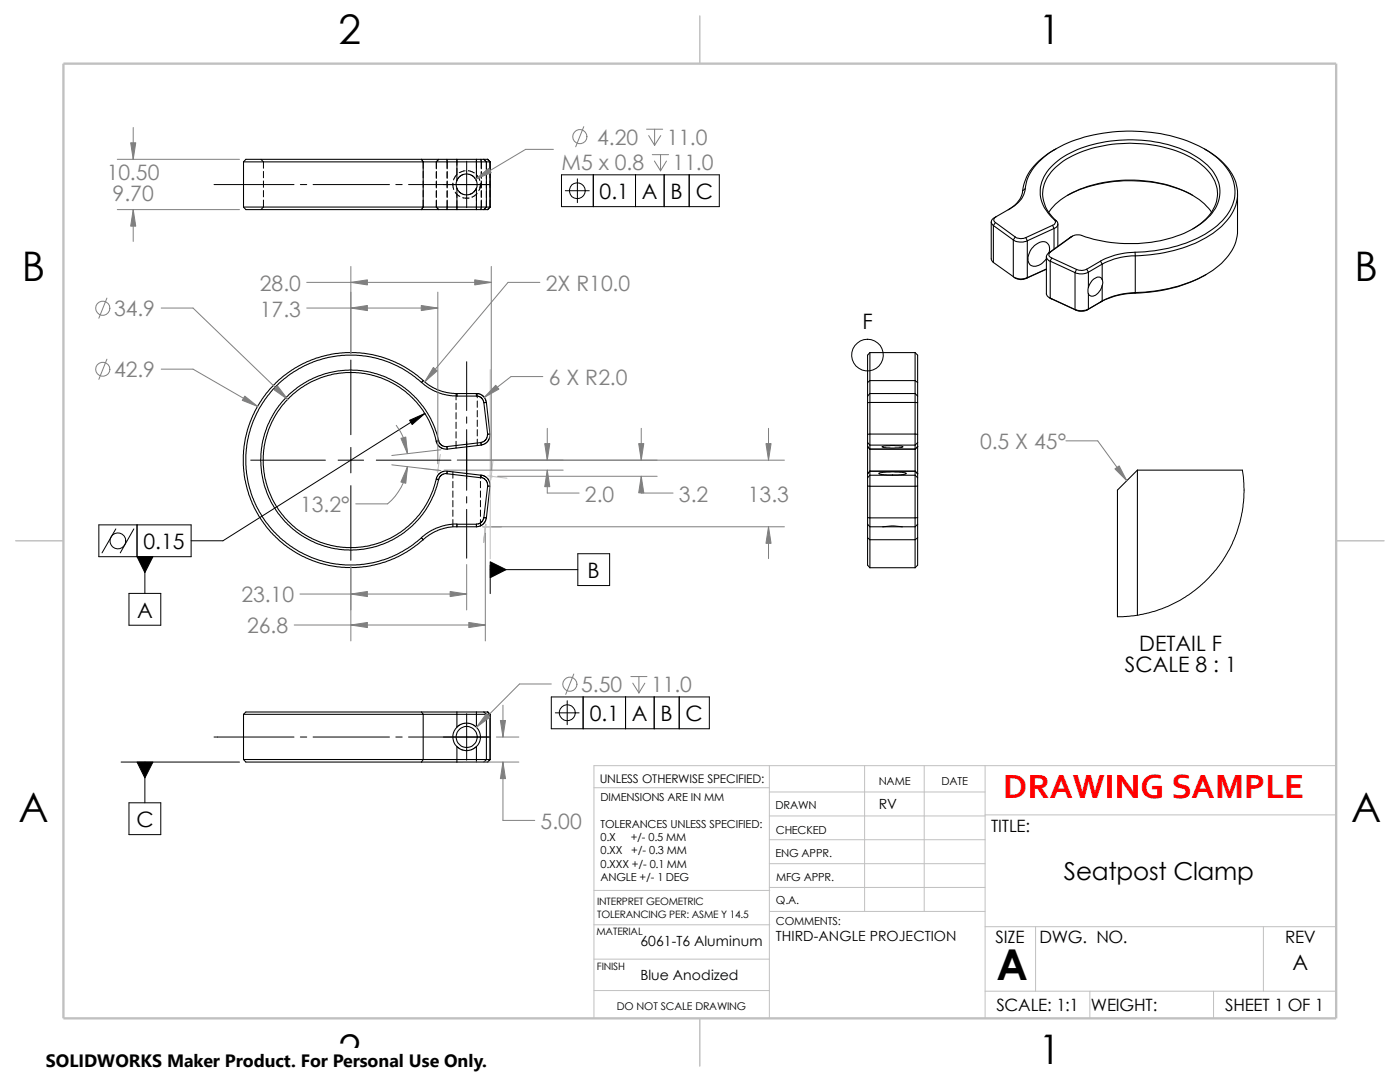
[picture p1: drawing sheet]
<svg xmlns="http://www.w3.org/2000/svg" width="279mm" height="216mm" viewBox="0 0 279 216" stroke-linecap="round" stroke-linejoin="round" font-family="sans-serif">
<g fill="none" stroke="#c0c0c0" stroke-width=".2">
<path d="M97.8 73.7v37.8M84.2 93.5l3.8 .4M87.2 93.8h.3M87.2 93.7l.3 .3M87.4 93.7v.3M87.5 93.7l-.3 .3M87.9 90.7l-.6 3.6M97.3 95l3.9 .4M97.9 95h.3M97.9 94.9l.3 .3M98 94.9v.3M98.2 94.9l-.3 .3"/>
<path d="M98.4 91.9l-.4 3.9M96.4 105.1h3.6M96.7 105l.3 .3M96.9 105v.3M96.9 104.6l-.4 3.6M97 105l-.3 .3M118.5 157.2h35M153.5 152.8v50.4M153.5 158h43.1M172.6 152.8v29.1M184.4 152.8v29.1M196.6 152.8v50.4"/>
<path d="M266.7 152.8h-148.2v50.4M118.5 177.7h35.1M153.5 162.8h43.1M153.5 167.6h43.1M153.5 177.1h43.1M153.5 172.3h43.1M196.6 162.6h70.1M118.5 184.5h35.1M118.5 191.4h35M118.5 197.7h35M153.6 181.9h43M196.6 184.9h70.1"/>
<path d="M196.6 197.8h70.1M206.7 184.9v12.9M217.5 197.8v5.4M242.2 197.8v5.4M252.1 184.9v12.9"/>
</g>
<path d="M139.7 3.2v9.5M3.1 107.9h9.6M266.7 107.9h9.5M139.7 203.2v9.5" fill="none" stroke="#c0c0c0" stroke-width=".21"/>
<path d="M12.7 12.7h254v190.5h-254z" fill="none" stroke="#c0c0c0" stroke-width=".47"/>
<g fill="none" stroke="#000" stroke-width=".21">
<path d="M48.6 32.3v9M48.6 32.3h35.9M84.1 31.8h-35l-.5 .5M84.1 31.8h7.1M84.1 31.8l.4 .5M84.5 32.3v9M84.5 32.3h12.6M91.1 36l.3-.5 .7-.5 1.2-.3 1.1 .4 .7 1M91.2 31.8v4.3l-.2 .6 .2 .8M91.2 37.5l.2 .5 .5 .5 1.1 .4 .9-.1 .4-.3 .8-1M91.2 37.5v4.3M91.2 31.8h3.9"/>
<path d="M95.1 36.1l.1 .4-.1 1M95.1 31.8v4.3M95.1 37.5v4.3M95.1 31.8h1.5M96.6 31.8h.8M96.6 31.8l.5 .5M97.1 32.3h.7M97.1 32.3v9M97.8 32.3l-.5-.5 .5 .5v9l-.5 .5 .5-.5M97.8 32.3v9M204.1 38.1a5.2 5.2 0 0 1-2.9 3.8M204.6 37.7a9.7 9.7 0 0 1 4.3-6.8 28.1 28.1 0 0 1 17-4.7 29.8 29.8 0 0 1 15.4 4.1 10.2 10.2 0 0 1 5.2 7.8 9.1 9.1 0 0 1-4.1 7.4 27.8 27.8 0 0 1-15.9 4.8"/>
<path d="M204.6 37.7a5.1 5.1 0 0 1-3.1 4l-2.7 1.6M204.6 37.7l-.5 .4M210.7 29.7a12.3 12.3 0 0 0-6.4 7.2l-.2 1.2M213 39a28.2 28.2 0 0 1 25 0M240.4 29.7a12.9 12.9 0 0 1 6.2 6.7 8.1 8.1 0 0 1-2.3 8.3 22.9 22.9 0 0 1-12.9 5.9l-4.8 .5M247 38.7v7.3a9.5 9.5 0 0 1-4.3 7.5 28.3 28.3 0 0 1-16.1 4.9M48.6 41.3l.5 .5h35M48.6 41.3h35.9M84.1 41.8h7.1M84.5 41.3h12.6M84.5 41.3l-.4 .5M91.2 41.8h3.9"/>
<path d="M95.1 41.8h1.5M96.6 41.8h.8M97.1 41.3h.7M97.1 41.3l-.5 .5M197.8 44.3v7.3l.4 .8M198.2 45l4 2.9M198.2 52.4l4 2.8M198.2 45v7.4M198.7 44.4l3.9 2.9M198.7 44.4l-.5 .6M198.8 43.3l-.4 .2a.85 .85 0 0 0-.5 .7 .85 .85 0 0 0 .3 .8M198.8 43.3a.62 .62 0 0 0-.5 .5 .62 .62 0 0 0 .4 .6"/>
<path d="M202.2 55.2a2.87 2.87 0 0 0 2.8 .2M202.2 47.9v7.3M202.2 47.9a3 3 0 0 0 2.8 .1M202.4 55.3a2.49 2.49 0 0 0 2.3 .3M202.6 47.3l-.4 .6M202.6 47.3a2.34 2.34 0 0 0 2.1 .1M204.7 47.4l.3 .6M205 48v7.4M205 55.4l-.3 .2M208.8 51.2v7.5l.2 .4 .6 .4M208.8 53.7l-3.8 1.7M208.8 53.7l-4.1 1.9"/>
<path d="M209.3 50.5a.87 .87 0 0 0-.5 .9 .87 .87 0 0 0 .8 .7M209.3 42.3a14.5 14.5 0 0 1 7.7-5.1 28.1 28.1 0 0 1 20.6 1.5 12.3 12.3 0 0 1 4.2 3.6M209.4 50.4a1.51 1.51 0 0 0-.4-1.9 1.51 1.51 0 0 0-2 .1 3.5 3.5 0 0 0-1.7 3.9 1.46 1.46 0 0 0 2.2 .3l1.3-1.2M209.4 59.4l.5 .2-.3-.1M209.6 52.1l4.9 2.3M209.6 59.5l5.2 2.4M209.6 52.1v7.4M209.6 50.3a.65 .65 0 0 0-.2 .7 .65 .65 0 0 0 .5 .5M209.6 50.3l-.3 .2M209.9 51.5l4.9 2.3M209.9 51.5l-.3 .6M210.1 45l-5.4 2.4"/>
<path d="M210.1 45l.3 .6M210.4 45.6v4.1M210.4 45.6l-5.4 2.4M210.4 43.8a.65 .65 0 0 1 .2 .7 .65 .65 0 0 1-.5 .5M210.4 43.8l.4 .3M210.4 43.8a6.9 6.9 0 0 1-2.5-7.5 11.4 11.4 0 0 1 6.4-6.1 28.6 28.6 0 0 1 23.3 .4 10 10 0 0 1 5.8 6.8 7.5 7.5 0 0 1-3.3 6.9 23.5 23.5 0 0 1-14.8 4.3 30.2 30.2 0 0 1-9.9-1.7l-1.3 .2-4.5 3.2M210.8 44.1a.87 .87 0 0 1 .3 .9 .87 .87 0 0 1-.7 .6M210.8 44.1a6.6 6.6 0 0 1-.6-10.3 19.4 19.4 0 0 1 10.9-4.9 26.2 26.2 0 0 1 17.7 3.2 8.1 8.1 0 0 1 4.2 7.1 8.8 8.8 0 0 1-5 6.5M211.1 44.7v4.4M213.5 47.4l-4.2 3.1M213.7 47.3l-.2 .1M214 47.1l-.5 .3"/>
<path d="M214.5 54.4v7.4M214.8 53.8l-.3 .6M216.9 53.7l.3 .6M216.9 53.7a2.32 2.32 0 0 1-2.1 .1M217.2 57.4v1.2M217.2 54.3v3.1M217.2 58.6v3.1M217.2 54.3a3 3 0 0 1-2.7 .1M219.6 52.1l-2.7 1.6M219.6 52.1l.4 .6M220 55.8l.1 .6-.1 .6M220 52.7l-2.8 1.6"/>
<path d="M220 52.7v3.1M220 57v3.1M220 55.8a.93 .93 0 0 0-1.6-.2l-.8 .9-.4 .9M220 57a2.49 2.49 0 0 1-2.2 2.1l-.4-.2-.2-.3M226.5 50.3l.1 .8M226.5 58.5a14.8 14.8 0 0 0-6.9 1.8l.4-.2M226.5 50.3a14.8 14.8 0 0 0-6.9 1.8M226.6 51.1a14.3 14.3 0 0 0-6.6 1.6M226.6 51.1v7.3M226.6 58.4l-.1 .1M226.6 58.4a15 15 0 0 0-6.6 1.7M240.7 54.8a28.9 28.9 0 0 1-14.2 3.7"/>
<path d="M84.1 76.3l1.5 1.2 1.6 .8 1.9 .5 2.1 .2M84.5 75.9l-2.4-1.8-3.2-1.8-3-1.1-3.3-.7-3.7-.1-1.8 .1-2.8 .6-3 1.1-2.6 1.3-2.4 1.7-2.4 2.4-1.6 2.1-1.5 2.5-1.1 2.6-.7 2.6-.4 3.4 .1 3.9 .6 2.8 1.1 3 1.2 2.4 1.8 2.6 2.4 2.4 2.1 1.6 2.5 1.5 2.6 1.1 2.8 .8 3.2 .3 3.9-.1 2.8-.6 3-1.1 3-1.6 2.8-2.1M91.2 78.5l-2.1-.2-2-.6-1.4-.8-1.2-1-.4 .4-2-1.6-2-1.3-2.3-1.1-2.4-.8-2.5-.5-1.8-.1h-2.9l-2.8 .4-2.9 .9-2.8 1.3-2.2 1.4-1.7 1.5-2.5 2.7-1.7 2.6-1.1 2.3-.9 2.9-.5 3.8v2.9l.4 2.8 1.2 3.6 1.7 3.2 2.2 2.8 2.7 2.5 2.6 1.7 2.3 1.1 3.7 1.1 3 .3 3.6-.1 3.1-.6 3.6-1.3 2.8-1.7 2.1-1.7M91.2 78.5v.5M91.2 78.5h3.9M95.1 78.5v.5h-3.9M95.1 78.5l.7 .1 .6 .4 .5 .8 .1 .5M95.1 79l.9 .3 .4 .4 .2 .6M173.1 79v1.3M173.1 76.3v2.7M173.6 78.5h9M173.6 70.4l-.5 .5v5.4"/>
<path d="M173.6 70.4h9M173.6 78.5l-.5 .5M173.6 75.9h9M173.6 75.9l-.5 .4M173.6 78.5v1.8M173.6 75.9v2.6M173.6 70.4v5.5M182.6 70.4l.5 .5v5.4M182.6 78.5l.5 .5M182.6 75.9l.5 .4M182.6 78.5v1.8M182.6 75.9v2.6"/>
<path d="M182.6 70.4v5.5M183.1 79v1.3M183.1 76.3v2.7M214.5 61.8l.3 .1M216.9 61.9a2.79 2.79 0 0 1-2.1 0M217.2 61.7l-.3 .2M217.2 61.7a3.5 3.5 0 0 1-2.7 .1M220 60.1l-3.1 1.8M87 88.1l.3 .6 .5 .5 .5 .3 .9 .1M87.1 95.6l.4 .1M87.5 87.9l-1.2-3.6-1.4-2.5-1.8-2.3-1.6-1.5-1.4-1-3.1-1.7-3.1-1-2.6-.4-3.8 .1-2.6 .5-3.2 1.4-2.4 1.5-1.6 1.3-1.2 1.2-1.9 2.7-1.4 2.8-.9 3.4-.3 2.8 .2 2.7 .5 2.6 .5 1.2 .9 2 1 1.7 1.8 2.3 2.2 2 2.5 1.6 3.2 1.3 3.1 .6 3.2 .1 1.4-.1 2.6-.5 3.2-1.4 2.3-1.4 2.3-2 2.2-2.7 1.4-2.8 1-3.1M89.2 94l-.8 .1-.7 .3-.4 .6-.2 .6"/>
<path d="M89.2 94.5v-.5l6.9 .8M89.2 89.1v.5M89.2 94.5l6.8 .8 .1-.5M89.2 94.5h-.6l-.5 .3-.4 .4-.2 .5M89.2 89.1l-1-.2-.5-.5-.2-.5-.4 .2-.8-2.5-1.4-2.9-1.8-2.4-2.1-2.1-2-1.4-3.1-1.4-3-.9-2-.2-3.2 .2-2.3 .4-3.2 1.3-2 1.1-2.7 2.2-2.1 2.7-1.3 2.3-1.1 3.2-.5 3.2v1.9l.3 2.2 .7 2.6 1.6 3.3 1.8 2.4 2.6 2.5 2.8 1.7 1.8 .7 1.8 .6 3.2 .5h1.9l2.2-.3 2.6-.7 3.3-1.6 2.4-1.8 2.5-2.6 1.7-2.8 .7-1.8 .7-2.1M96 88.3l-6.8 .8M96 88.3l.1 .5-6.9 .8M96 95.3l.6 .2 .5 .4 .2 1.1M96.1 94.8l.8 .3 .5 .5 .3 .7 .1 .7M96.6 80.3h.5l.7 6.3M96.6 80.3l.7 6.4 .5-.1M97.3 86.7l-.1 .6-.2 .4-.4 .4-.6 .2"/>
<path d="M97.3 97h.5M97.3 97l-.7 6.3h.5M97.8 97l-.7 6.3M97.8 86.6l-.1 .9-.3 .6-.5 .4-.9 .3M173.1 89.1l.5 .5M173.1 97h.5M173.1 88.3l.5 .5M173.1 80.3v6.4M173.1 88.3v.8M173.1 94.5v.8M173.1 97v6.3M173.1 94.5h.1"/>
<path d="M173.1 89.1h.1M173.1 95.3v1.7M173.1 86.7v1.6M173.1 89.1v5.4M173.6 89.6v4.4M173.6 94l-.5 .5M173.6 89.6h9.1M173.6 94h9.1M173.6 97h9M173.6 94.8h9M173.6 88.8h9M173.6 86.6h9"/>
<path d="M173.6 94.8l-.5 .5M173.6 86.6l-.5 .1M173.6 80.3v6.3M173.6 88.8v.8M173.6 94v.8M173.6 97v6.3M173.6 80.3h9M173.6 80.3h-.5M173.6 94.8v2.2M173.6 86.6v2.2M175.4 94.4l.3-.1a16.4 16.4 0 0 1 5.1 .1l.1 .1a12.9 12.9 0 0 1-5.5 0zM176.1 89.1a9.4 9.4 0 0 1 4.1 .1 8.8 8.8 0 0 1-4.2 0z"/>
<path d="M182.6 89.6v4.4M182.6 94l.5 .5M182.6 86.6l.5 .1M182.6 94.8l.5 .5M182.6 80.3v6.3M182.6 88.8v.8M182.6 94v.8M182.6 97v6.3M182.6 80.3h.5M182.6 94.8v2.2M182.6 86.6v2.2M183.1 89.1l-.5 .5"/>
<path d="M183.1 88.3l-.5 .5M183.1 97h-.5M183.1 80.3v6.4M183.1 88.3v.8M183.1 94.5v.8M183.1 97v6.3M183.1 94.5h.1M183.1 89.1h.1M183.1 86.7v1.6M183.1 95.3v1.7M183.1 89.1v5.4M227 93.8l-4 4v25.3"/>
<path d="M227 93.8h20.9M227 93.8v29M84.1 107.3l.4 .4M91.2 104.6l-2.2 .2-2 .6-1.9 1.1-1 .8M91.2 105.1l-1.9 .1-2 .6-1.7 1-1.1 .9M91.2 105.1h3.9M95.1 104.6h-3.9v.5M95.1 104.6v.5M96.5 103.3l-.1 .5-.4 .5-.9 .3M97.1 103.3l-.3 .9-.5 .5-.5 .3-.7 .1M173.1 103.3h.5M173.1 104.6l.5 .5"/>
<path d="M173.1 107.3l.5 .4M173.1 103.3v1.3M173.1 104.6v2.7M173.1 107.3v5.5l.5 .5M173.6 113.3h9M173.6 103.3h9M173.6 105.1h2.6M173.6 107.7h9M173.6 103.3v1.8M173.6 105.1v2.6M173.6 107.7v5.6M176.2 105.1l1.7-.2 2.1 .2"/>
<path d="M176.2 105.1h3.8M180 105.1h2.6M182.6 103.3v1.8M182.6 105.1v2.6M182.6 107.7v5.6M183.1 103.3h-.5M183.1 104.6l-.5 .5M183.1 107.3l-.5 .4M183.1 103.3v1.3M183.1 104.6v2.7M183.1 107.3v5.5l-.5 .5M48.6 151.6l.5 .5h35"/>
<path d="M48.6 142.5v9.1M48.6 151.6h35.9M48.6 142.5h35.9M84.1 142.1h-35l-.5 .4M84.1 142.1h7.1M84.1 142.1l.4 .4M84.1 152.1h7.1M84.5 151.6h12.6M84.5 142.5v9.1M84.5 151.6l-.4 .5M84.5 142.5h12.6M91.1 145.1l.8-.6 1.3-.2 1.1 .2 .8 .6"/>
<path d="M91.2 142.1v3a2.68 2.68 0 0 0 0 3.9M91.2 149l.9 .6 .7 .2 1.3-.2 1-.6M91.2 149v3.1M91.2 152.1h3.9M91.2 142.1h3.9M95.1 142.1v3M95.1 149v3.1M95.1 145.1a2.69 2.69 0 0 1 0 3.9M95.1 142.1h1.5M95.1 152.1h1.5M96.6 152.1h.8M96.6 142.1h.8"/>
<path d="M96.6 142.1l.5 .4M97.1 142.5v9.1M97.1 151.6h.7M97.1 142.5h.7M97.1 151.6l-.5 .5M97.8 142.5v9.1M97.8 142.5l-.5-.4 .5 .4v9.1l-.5 .5 .5-.5"/>
<circle cx="93.1" cy="147.1" r="2.11"/>
</g>
<g fill="none" stroke="#000" stroke-width=".2">
<path d="M42.7 36.8h16M52.1 31.8l.5 .5v1.3M52.6 39.9v1.4l-.5 .5M52.6 34.2v1.3M52.6 36.1v1.3M52.6 38v1.3M59.9 36.8h1.3M62.5 36.8h15.2M79 36.8h1.3M81.5 36.8h16.3M84.1 31.8l.4 .5v1.3M84.5 34.2v1.3"/>
<path d="M84.5 36.1v1.3M84.5 38v1.3M84.5 39.9v1.4l-.4 .5M87.1 39.9v1.4l.4 .5M87.1 34.2v1.4M87.1 36.1v1.4M87.1 38v1.4M87.5 31.8l-.4 .5v1.4M89.2 31.8v1.9M89.2 39.9v1.9M89.2 34.2v1.4M89.2 36.1v1.4"/>
<path d="M89.2 38v1.4M90.4 36.5l.2 1.3M90.8 38.4l1 .8M91.1 34.8l-.6 1.1M91.2 31.8v1.2M91.2 33.6v1.3M91.2 38.7v.7M92.3 39.5h1.3M92.8 34.1l-1.1 .4M93.1 32.2v9.2M93.5 34.1l1.2 .4M95.1 34.2v.7l.1 .2"/>
<path d="M95.1 31.8v1.8M95.1 38.7v1.3M95.1 34.9l.7 1.1M95.2 38.6l-1 .7M95.8 37.5l-.3 .5M95.8 36.6v.9M95.9 36.7l-.1 .8M96 31.8l.1 1.9M96.1 34.2v1.4M96.1 36.1v1.4M96.1 38v1.4M96.1 39.9l-.1 1.9"/>
<path d="M96.6 31.8l.5 .5v1.4M97.1 34.3v1.3M97.1 36.2v1.3M97.1 38.1v1.3M97.3 31.8l.5 .5v1.3M97.8 34.2v1.3M97.8 36.1v1.3M97.8 38v1.3M97.8 39.9v1.4l-.5 .5M112.1 34.9h31.5v6.3h-31.5zM112.8 38.1h4.8M115.2 35.7v4.7"/>
<path d="M118.4 34.9v6.3M126.8 34.9v6.3M132.5 34.9v6.3M137.5 34.9v6.3M91.2 40v1.8M95.1 40.6v1.2M97.1 40v1.3l-.5 .5M70 71.8v14.9M84.5 75.9l-.4 .4M91 78.5v1.3M91.2 78.5v.5M93.1 72.2v9.7"/>
<path d="M95.1 78.5v.5M95.2 78.5v.9M50 91.8h14.9M67.5 91.8h5.1M70 89.3v5.1M70 96.9v14.9M75.1 91.8h14.9M84.8 82.5l-40.3 25.4h-6.4M87.1 95.6l.4 .1M87.5 87.9l-.4 .2M89.2 89.1v.5M89.2 94v.5"/>
<path d="M90.4 94.1v1.3M90.4 96.1v1.2M90.4 98v1.2M90.4 99.9v1.2M91 80.4v1.3M91 82.3v1.3M91 84.2v1.3M91 86.1v1.3M91 88.1v1.3M93.1 83.2v1.3M93.1 85.7v12.1M93.1 99.1v1.3"/>
<path d="M95.2 80v1.3M95.2 81.9v1.3M95.2 83.8v1.3M95.2 85.7v1.3M95.2 87.6v1.3M95.9 94.8v.6M95.9 96.1v1.2M95.9 98v1.2M95.9 99.9v1.2M96 88.3l.1 .5M96.1 94.8l-.1 .5M97.1 80.3h-.5"/>
<path d="M97.3 97h.5M97.8 86.6l-.5 .1M247.9 93.8l.3 2.6v3l-.3 2.8-.4 1.9-1 3-1.2 2.6-1.3 2.2-1.3 1.8-2.4 2.5-1.9 1.7-2.9 1.9-2.5 1.2-2.7 1-2.2 .6-2.8 .4-2.3 .1M19.7 104.7h18.4v6.4h-18.4zM23.1 105.5l-2.7 4.8M25.7 118.4h6.4v6.4h-6.4zM26.7 105.5l-2.7 4.8M27.3 104.7v6.4M28.9 111.1v7.3M84.1 107.3l.4 .4M90.4 101.8v1.2M90.4 103.7v1.4"/>
<path d="M91.2 104.6v.5M93.1 101.6v9.8M95.1 104.6v.5M95.9 101.8v1.2M95.9 103.7v1.2M96.6 103.3h.5M97.8 113.7h17.5M97.8 112.8v5.6M115.3 110.5h6.4v6.3h-6.4zM110 139.1h31.6v6.3h-31.6zM113.2 139.8v4.8M116.4 139.1v6.3"/>
<path d="M124.8 139.1v6.3M130.6 139.1v6.3M135.6 139.1v6.3M24.2 152.1h23.6M28.9 152.1v8.1M42.7 147.1h16M59.9 147.1h1.3M62.5 147.1h15.2M79 147.1h1.3M81.5 147.1h16.3M93.1 142.4v9.3M110.8 142.2h4.8"/>
<path d="M25.7 160.2h6.4v6.3h-6.4z"/>
<circle cx="115.2" cy="38.1" r="1.59"/>
<circle cx="173.1" cy="70.8" r="3.2"/>
<circle cx="23.5" cy="107.9" r="1.59"/>
<circle cx="113.2" cy="142.2" r="1.59"/>
</g>
<g fill="none" stroke="#808080" stroke-width=".2">
<path d="M23.4 31.8h24.4M26.6 25.4v6.4M110.4 29.8h-5.5l-9.9 5.9M116.5 25.3l-1.6 4M129 25.8h3.2M129.5 27.1l1.1 1.9M130.2 30.9h3.2M130.6 32.1l1.2 2M130.6 25.8v3.2M131.8 30.9v3.2M131.9 27.1l-1.3 1.9M133 32.1l-1.2 2"/>
<path d="M21.3 59.5l-1.6 4M23.4 41.8h24.4M26.6 41.8v6.4M61.2 56.3h36.8M70 53.2v17.4M87.4 58.3v34.2M98 53.2v40.6M107.7 56.3h-6.3l-16.6 19.9M21.3 71.7l-1.6 4M32.2 61.5h6.3l18.9 18.2M32.2 73.7h6.3l12.9 7.4M61.2 61.5h26.2"/>
<path d="M108.3 75.1h-6.3l-5.4 4.2M78.2 92.8l9.8 1.1M79.1 84.9a10.9 10.9 0 0 1 2.2 5.6M81.3 93.1a11.1 11.1 0 0 1-4 7.4h-6.3M88 89.7l-9.8 1.2M88.6 93.8h23.8M91.3 91.8h65.2M99.3 95h31.8M109.2 93.8v4.6h6.4M109.2 85.5v6.3M128 85.5v6.3M128 95v3.4h6.3"/>
<path d="M153.4 85.5v6.3M212.7 88h6.4l5.8 7.9M59.9 118.5h33.2M70 113.1v14.8M93.1 112.6v9.1M96.9 106.4v21.5M98.1 105.1h58.4M153.4 105.1v6.4M58.7 124.7h38.2M110 136.5h-6.3l-8.6 8.6M114.5 134.5l-1.6 4.1M125.9 135h3.2"/>
<path d="M126.3 136.3l1.2 2M127.5 135v3.3M128.7 136.3l-1.2 2M92.5 152.1h11M99.1 147.1h4.4M100.4 152.1v11.6h6.3M100.4 140.7v6.4"/>
<circle cx="115.7" cy="27.3" r="1.41"/>
<circle cx="20.5" cy="61.5" r="1.41"/>
<circle cx="20.5" cy="73.7" r="1.4"/>
<circle cx="113.7" cy="136.5" r="1.41"/>
</g>
<g fill="#808080" stroke="#808080" stroke-width=".2">
<path d="M153.4 105.1l.5 3.3h-1z"/>
<path d="M152.9 88.5h1l-.5 3.3z"/>
<path d="M128 95l.5 3.3h-1z"/>
<path d="M127.5 88.5h1l-.5 3.3z"/>
<path d="M70 124.7l3.3-.5v1z"/>
<path d="M93.6 124.2l3.3 .5-3.3 .5z"/>
<path d="M108.7 88.5h1l-.5 3.3z"/>
<path d="M109.2 93.8l.5 3.3h-1z"/>
<path d="M70 56.3l3.3-.5v1.1z"/>
<path d="M94.7 55.8l3.3 .5-3.3 .6z"/>
<path d="M84.1 61l3.3 .5-3.3 .5z"/>
<path d="M70 61.5l3.3-.5v1z"/>
<path d="M222.5 93.6l.9-.6 1.5 2.9z"/>
<path d="M55.4 77l2 2.7-2.7-1.9z"/>
<path d="M89.8 118l3.3 .5-3.3 .5z"/>
<path d="M48.9 79l2.5 2.1-3.1-1.2z"/>
<path d="M86.5 73.3l.7 .7-2.4 2.2z"/>
<path d="M70 118.5l3.3-.5v1z"/>
<path d="M80 87.5l1-.3 .3 3.3z"/>
<path d="M81.3 93.1l-.3 3.3-1-.2z"/>
<path d="M98.9 76.9l.7 .7-3 1.7z"/>
<path d="M97.1 142.4l.6 .7-2.6 2z"/>
<path d="M99.9 143.8h1l-.5 3.3z"/>
<path d="M100.4 152.1l.5 3.3h-1z"/>
<path d="M26.6 41.8l.5 3.3h-1z"/>
<path d="M26.1 28.5h1l-.5 3.3z"/>
<path d="M95 35.7l2.5-2.1 .5 .9z"/>
</g>
<path d="M81.7 83.9l3.1-1.4-2.5 2.2zM27.3 111.1h3.2l-1.6 3.2zM97.8 112.1l3.2 1.6-3.2 1.6zM27.3 152.1h3.2l-1.6 3.1z" fill="#000" stroke="#000" stroke-width=".2"/>
<path d="M9.1 209.2h88.1v6.7h-88.1z" fill="#fff"/>
<text font-size="8.5" x="198.8" y="195.5">A</text>
<g font-size="8.1">
<text x="67.6" y="8.8">2</text>
<text x="207.3" y="8.8">1</text>
<text x="4.4" y="56.1">B</text>
<text x="270.3" y="56.1">B</text>
<text x="3.7" y="164.1">A</text>
<text x="269.6" y="164.1">A</text>
<text x="67.6" y="212.3">2</text>
<text x="207.3" y="212.3">1</text>
</g>
<text font-size="7" fill="#f00" x="200.2" y="159.3">DRAWING SAMPLE</text>
<text font-size="4.9" x="212.3" y="175.7">Seatpost Clamp</text>
<g font-size="4.2" fill="#808080">
<text x="119.2" y="28.9">4.20</text>
<text x="133.1" y="28.9">11.0</text>
<text x="21.3" y="36">10.50</text>
<text x="112.1" y="34">M5 x 0.8</text>
<text x="134.2" y="34">11.0</text>
<text x="22.5" y="40.1">9.70</text>
<text x="51.8" y="58">28.0</text>
<text x="108.9" y="58">2X R10.0</text>
<text x="22.8" y="63.1">34.9</text>
<text x="51.8" y="63.2">17.3</text>
<text x="22.8" y="75.3">42.9</text>
<text x="109.5" y="76.8">6 X R2.0</text>
<text x="195.6" y="89.6">0.5 X 45°</text>
<text x="116.7" y="100.1">2.0</text>
<text x="135.5" y="100.1">3.2</text>
<text x="149.3" y="100.1">13.3</text>
<text x="59.9" y="102.2">13.2°</text>
<text x="48.2" y="120.2">23.10</text>
<text x="49.3" y="126.4">26.8</text>
<text x="116" y="138.1">5.50</text>
<text x="129.9" y="138.1">11.0</text>
<text x="107.9" y="165.4">5.00</text>
</g>
<g font-size="4.2">
<text x="119.7" y="39.8">0.1</text>
<text x="128.1" y="39.8">A</text>
<text x="133.8" y="39.8">B</text>
<text x="138.9" y="39.8">C</text>
<text x="172.1" y="65.6">F</text>
<text x="28.6" y="109.6">0.15</text>
<text x="117.3" y="115.4">B</text>
<text x="27.3" y="123.2">A</text>
<text x="227.4" y="129.8">DETAIL F</text>
<text x="224.5" y="134">SCALE 8 : 1</text>
<text x="117.7" y="143.9">0.1</text>
<text x="126.1" y="143.9">A</text>
<text x="131.8" y="143.9">B</text>
<text x="136.8" y="143.9">C</text>
<text x="27.2" y="165">C</text>
<text x="257.9" y="193.5">A</text>
</g>
<text font-size="3.6" x="9.1" y="213">SOLIDWORKS Maker Product. For Personal Use Only.</text>
<g font-size="3.4">
<text x="197.8" y="166">TITLE:</text>
<text x="198.7" y="188.1">SIZE</text>
<text x="207.5" y="188.1">DWG. NO.</text>
<text x="256.5" y="188.2">REV</text>
<text x="198.8" y="201.7">SCALE: 1:1</text>
<text x="217.7" y="201.8">WEIGHT:</text>
<text x="244.5" y="201.7">SHEET 1 OF 1</text>
</g>
<g font-size="2.8">
<text x="175.4" y="161.4">RV</text>
<text x="127.8" y="188.8">6061-T6 Aluminum</text>
<text x="154.9" y="187.7">THIRD-ANGLE PROJECTION</text>
<text x="127.8" y="195.6">Blue Anodized</text>
</g>
<text font-size="2.4" x="119.7" y="156.2">UNLESS OTHERWISE SPECIFIED:</text>
<g font-size="2.2">
<text x="119.8" y="159.9">DIMENSIONS ARE IN MM</text>
<text x="154.8" y="161.5">DRAWN</text>
<text x="175.4" y="156.7">NAME</text>
<text x="187.9" y="156.7">DATE</text>
<text x="119.8" y="165.1">TOLERANCES UNLESS SPECIFIED:</text>
<text x="119.8" y="167.8">0.X</text>
<text x="125.9" y="167.8">+/- 0.5 MM</text>
<text x="154.8" y="166.3">CHECKED</text>
<text x="119.8" y="170.4">0.XX</text>
<text x="119.8" y="173.1">0.XXX +/- 0.1 MM</text>
<text x="126" y="170.4">+/- 0.3 MM</text>
<text x="154.8" y="171">ENG APPR.</text>
<text x="119.8" y="175.7">ANGLE +/- 1 DEG</text>
<text x="154.9" y="175.7">MFG APPR.</text>
<text x="154.9" y="184.7">COMMENTS:</text>
<text x="154.9" y="180.5">Q.A.</text>
</g>
<text font-size="2.1" x="123.1" y="201.6">DO NOT SCALE DRAWING</text>
<g font-size="2">
<text x="119.2" y="183.1">TOLERANCING PER: ASME Y 14.5</text>
<text x="119.2" y="180.6">INTERPRET GEOMETRIC</text>
<text x="119" y="186.6">MATERIAL</text>
<text x="119.1" y="193.5">FINISH</text>
</g>
</svg>
